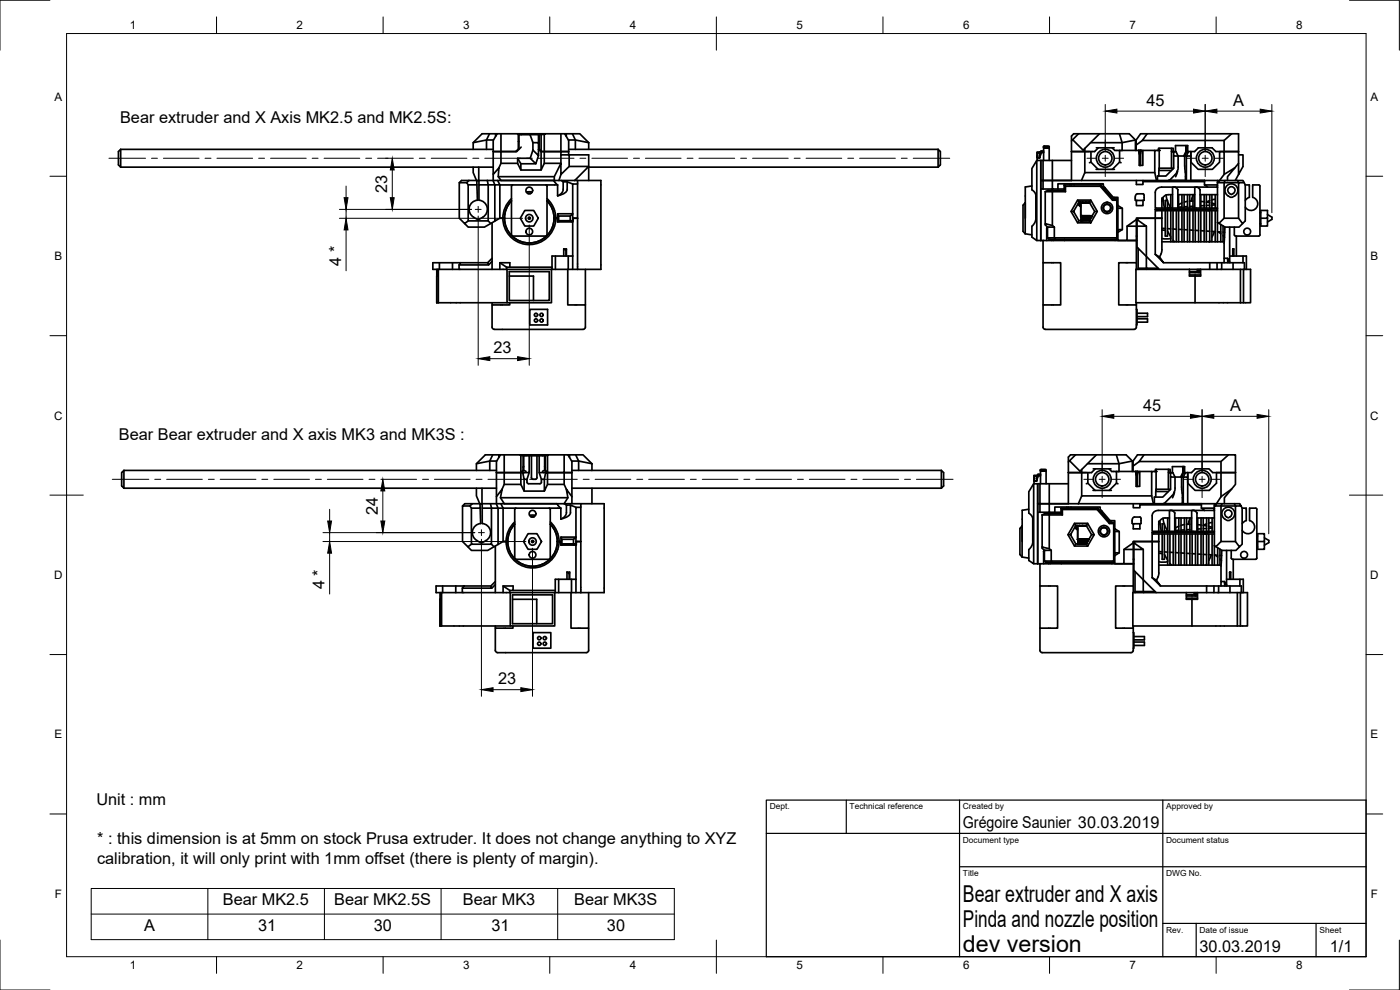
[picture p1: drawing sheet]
<svg xmlns="http://www.w3.org/2000/svg" width="420mm" height="297mm" viewBox="0 0 420 297" stroke-linecap="round" stroke-linejoin="round" font-family="sans-serif">
<!-- layer: Visible -->
<g fill="none" stroke="#000" stroke-width=".51">
<path d="M36.2 44.8l-.7 .7v4l.7 .7M36.2 44.8v5.4M36.2 44.8h111.8M36.2 50.2h111.8M140.1 54.8h-2.3v10.7l1.6 1.6 1.1-.8M140.5 55.5v10.8h6v-10.8h-2.8l.1 4.6a2.74 2.74 0 0 1 2.4 2.1 2.74 2.74 0 0 1-1.3 3l-1.4 .8-1.4-.8M140.7 54.2h5.5M140.7 54.2h-2.2l-.7 .6M140.7 54.2l-.6 .6M142 42.8l4-.8v2.8M142 50.2v1.6l1 2.4M143.1 54.2v1.3h-2.6l-.4-.7"/>
<path d="M143.1 54.2h.6M143.1 55.5l.2 4.6a2.74 2.74 0 0 0-2.5 2.1 2.74 2.74 0 0 0 1.4 3M143.7 50.2v4M143.7 54.2v1.3M146.2 54.2l.3 1.3h2l-.5-1.3M146.2 54.2h34.1v26.6h-7M146.9 40.1l-.9 1.9h2.1M148 45.5h2.3v3.5M148 45.5v6.8l1.7-1.9-.2 2.6 .9 1.2h15.8l1.1 1.3M148 52.3v1.9M148.7 40.1h.5M148.7 40.1h-4l-2.7 2.7v2"/>
<path d="M148.7 40.1v.8M149.2 40.1l-1.2 2v3.4M149.2 40.1h6.1l.3 .3M149.4 54.2l.6 1.3h-1.5v10.8l1.5-.8v-10h17.3M149.5 53h16.8M150.3 49h5l1 2h6.1l.9-2h5v-2.5h2.5v3.4M150.3 40.1v5.4h4.8l1.3-1.4M150.3 49l-.6 1.4M153.5 59.6a7.9 7.9 0 0 0 1.1 12.5 7.9 7.9 0 0 0 11.8-4.2M153.8 55.5l-.3 .3v14.7M155.3 40.1h.7M155.3 47.5v1.5"/>
<path d="M155.6 40.4v4.3l-.8 .8h-6.8M155.6 40.4h.2M155.6 42.5h.1M155.7 40.4v4.4M156 40.1h5.4M156 40.1l-.3 .3M156.3 49.1v1.9M158.4 58h.9M158.9 40.1l.2 .3h2.5M159.1 40.4l.8 2.4h1.7v2M159.1 40.4h-3.4M159.1 47.5h-3.8l1 1.6h4.5"/>
<path d="M159.7 57.6h-1.7M159.9 45l-.8 2.5 1.7 1.6 .8-2.4M159.9 42.8v2.2M161.4 40.1h.6M161.4 40.1l.2 .3v2.4M161.5 40.4h.3M161.6 44.8v1.9l-1.7-1.7M161.8 40.4h.6M161.8 40.4v4.3l.6 .6M162 40.1h.5M162 40.1l-.2 .3M162.4 40.4v4.9l.9 .2v3.5"/>
<path d="M162.4 40.4h.9M162.4 45.5v5.5M162.5 40.1h5.8v5.4h-5v-5.1l.3-.3M162.5 40.1l-.1 .3M163.9 55.5l.3 .3v14.7M164.2 59.6a7.8 7.8 0 0 1 2.4 7.7l-.2 .6M166.3 54.2v-1.2l2-4v3.4l2.5-2.5h5.9l-4.2 4.3M167.3 55.5l.1 3.2M168.3 46.5v-1h2.4v1M168.3 40.1h1.2M168.3 52.4l-.6 1.8M168.4 54.2l.6 .4"/>
<path d="M169.5 40.1h.4M169.5 40.1l1.2 2v3.4h-8.4l-.7-.7M169.9 40.1h4.1l2.7 2.7M169.9 40.1v.8M170.2 54.6h-1.2v2.6l-.8 1-.8 .5M170.7 44.8h110.8M170.8 46.5h5.9v3.4M171.8 40.1l.9 1.9h-2.1M171.9 55.2l-1.7-.6v2.2a2.95 2.95 0 0 1-2.8 1.9M173.3 55.2h-1.4v10.3M173.3 54.2v11.3M176.5 50.2h105"/>
<path d="M176.7 42.8l-4-.8v2.8M176.7 42.8v2M176.7 50.2v4M281.5 44.8l.7 .7v4l-.7 .7M281.5 44.8v5.4M309.7 55.8l-2 .3v9.4M309.7 57l1 1 .2 .8M310.9 58.8v6.7M311.1 48.1v24.1l-1.4-1.1v-3.2l.9-1.2 .3-1.2M311.3 47.1v.1M311.3 47v.2M311.3 47v.1"/>
<path d="M311.3 47.4v.7M311.3 47.1h.1M311.4 46.1l-.1 .2M311.4 46.6l-.1 .2M312 45.7h.1M311.9 47.3h.1M312 45.8h-.7l.1 .2-.1 1M312 45.7l.2 .9zM312 45.7l.2 .9-.2-.9-.7 .1M312 47.2v.1M312.4 56.7v15.5v-24.1h-1.3l-1.4 2.5v6.4M312.4 54.2h35"/>
<path d="M312.4 45.3l-.2 1.1 .2-1h.8M312.4 45.7l-.4 1.7-.7-.2M312.4 45.8h.8M313 48.1v8.6h-.6v-2.5M313 56.7h2.8M313.2 45.3l-.8 .1M313.2 45.7h-.8l-.4 1.6-.7-.1M313.2 44l1.7-.1v.4M313.2 44.1l1.4 .1-1.4 .1h1.7M313.2 43.9h1.4l-1.4 .1 1.4 .2-1.4-.1M313.2 44.1h.1M313.2 44.2v3.9"/>
<path d="M313.4 43.9v.1M313.4 44.1h.1M313.4 44.2v.1M313.7 57.5v9.6M313.7 57.5h6.1M314.9 44.3v3.8M315.7 56.7v.4M315.8 48.1v8.6h1.7v-1.6h13.6v.7l3 3.4h1.4v2.5l1.3 .8v6.4l-1.3 .8v2.5h2.7v-4.3l2.8-2v-.4h5.7v-2.7M316 57.1l-.2 .4v10.2l.6 .4M317.5 56.7h1.9M319.4 55.5l.4 .4v1.6l-.4-.4zM319.4 57.1h-4.9l-.8 .4"/>
<path d="M319.4 55.5h11M319.8 55.9h10.4M321.1 55.1v.4M321.6 45.5v8.7h-9.2M321.6 45.5h5.4M321.6 48.1h-9.2v6.1M321.6 55.1v.4M321.9 41.9l3.2 3.1 4.9-4.9h8.9l1.9 1.9M322.4 55.1v.4M323.7 40.1l-2.1 2.2M325.6 44.5v7.3M327.4 45.5v3.1l2.2 2.2"/>
<path d="M327.4 48.6l-.4 .2M329 50.8h5.5M329 44.4h5.4M329.6 44.4l-1.1 1.1h-6.9M330 40.1h-7.8l-.6 .7v4.7M330.4 55.5l3.7 4.2-.2 .4-3.7-4.2zM331.6 56.3v.5M331.7 56.5v.5M333.8 44.4l.8 .7h7.9M334.1 59.7h1.1v.4h-1.3M334.4 59.2v.5M335.9 45.1l.1 .2"/>
<path d="M336 40.1l.8 2.7h-9.5M336 45.1v3.5l-2.2 2.2M336 48.6l.4 .2M336.8 45.1v-2.3l4-.8v3.1M341 43.5v1.6M341 54.2v1.2h2v-.9M341.7 45.1l.2 1.1M341.7 45.1v.1M341.8 45.1v.4M341.9 45.1l-.1 .6M342 46.2v3.4M342.1 45.1l-.2 .9"/>
<path d="M342.1 46.2v3.4M342.2 45.1l-.3 1.1M342.2 46.2v3.4M342.3 46.2v3.4M342.3 45.1l-.1 1.1M342.5 45.1h4.1M342.5 45.1l-.3 1.1M342.8 42.1l-1.8 1.4v-1.5l1.3-1.9h29.4v5.4h-6.8l-1.1-1.1h-4.2l-1.1 1.1h-1.1v3.1l2.2 2.2h4.3l2.1-2.2v-3.1h1.4v6.8l3.2-1.9-2.2 2.6v1.2M343 45.1v4.5h-1.1v-3.4M343 54.2v.3M343 54.5h18.5M344.3 40.1l-1.5 2h24.6"/>
<path d="M346.6 51.8h-21l-1 2.4M347.4 54.2h14.1M347.8 51.1v1.7M347.9 45.1h-1.3v6.7l.5 2.4M347.9 44.5v6M348.7 59.4v3M349 59.3l.4 3.1M350 58.6l.3 1.5M350 58.5v.1M351.4 58.4v4M351.6 44.5v1h.5v-1h-4.4v.6M351.9 58.4h-1.7l-.6 .3-.6 .6-.3 1.1"/>
<path d="M352 50.7v-.2h-4.1l-.1 .6h3.8M352.2 45.5h-.6v5M352.2 46.8v3.7l-2.3 2.3h-2.5v1.4M352.8 45.5v-1.8h3.6v1.8M353.3 51.6l-.5 1.4M353.4 51.3v.3M353.5 56.9h.1M353.5 56.9v5.5M353.5 58.4h5.1M353.5 56.9a1.18 1.18 0 0 0-1.6-.6v6.1M353.6 50.1l-.4 1.5-.6 .9M353.7 58.4v4"/>
<path d="M354.7 58.4v4M355.4 58.4v4M355.9 45.5v-1.8l.3 1.8M355.9 45.5h.3M355.9 45.5l-.7 1.3M356 54.2v-7.4h1.4v7.4h4.1M356.2 45.4v.1M356.2 45.5h.1M356.2 45.5h.2M356.2 45.5l-.7 1.3 .3 7.4h-5.1l.4-.2 1.5-1.5M356.4 58.4v4M356.4 45.5h.3l-.7 1.3h-3.8v-1.3h.7l.7 1.3v3.3"/>
<path d="M356.7 45.5h.7v1.3M357 58.4v4M358 58.4v4M358 58.5l-.5 1.8M359.4 56.2l-.8 .1v6.1M359.4 56.2l.8 .7M360.1 56.9h.1M360.2 56.9v5.5M360.2 58.4h5.2M360.4 58.4v4M361.4 58.4v4M361.5 54.2h11.5l.7 1.3v10.8l-.8 .8-1.2-1.6v-10.7h1.7"/>
<path d="M361.5 54.2v1.3M362 58.4v4M362.4 56.1h-13.8l-.9 .2-.8 .6-.2 .7v4.8h18.7M363.1 58.4v4M363.7 58.4v4M364.7 58.4v4M364.7 59.8l-1 .2M365.2 55.5h-3.7l.9 .6 3 .1-.2-.2M365.2 55.5l.2 .2M365.4 54.2v12.5M366 54.2l-.6 .6h2l.3-.6M367.4 42.1v3.4h4.3v3.5l-1.1 1.4"/>
<path d="M367.4 52.3l-1.4 1.9M368.6 58.8l.7 .4h.5l.7-.4M368.9 56.2a1.09 1.09 0 0 1 1.6 .3 1.09 1.09 0 0 1-.4 1.5l-.6 .4a1.25 1.25 0 0 1-.9-.9 1.25 1.25 0 0 1 .3-1.3zM369.6 40.1l-2.2 2M370.5 58.8a1.94 1.94 0 0 0 .5-2.9 1.94 1.94 0 0 0-2.9 0 1.94 1.94 0 0 0 .5 2.9M371.4 54.2l.3 .6h-4.3v10.7h4.3M371.7 46.5h1.3v3.4l-1.3 2.5v-3.4M371.7 52.4l-1 1.8M373.7 55.5h1.2v3.7M375 59.2l-.7 .4-.6 .5M131.9 78.8v2M135.8 78.8v2"/>
<path d="M137.8 79.5v1.3M138.2 78.8h-8.3v2h7.9M146.3 78.8h-8.1l-.4 .7h8.8M146.5 66.3l.8 .8M147.7 66.8v14M147.7 78.4l-1.1 1.1-.3-.7M147.7 77.5l-1.4 1.3M148.5 66.3l-3.1 1.8h-4.9l-1.1-1M150 78.8l2 1.4h1v-1.4h-3v2M150 65.5h1.4M153.5 70.5l.3 .3M157.5 63.1h2.7l1.3 2.4-1.3 2.3h-2.7l-1.4-2.3z"/>
<path d="M164.2 70.6v.1M164.2 70.5l-.3 .3h-10.1M166.3 65.5h1.1M166.7 76.8v4M167.1 65.5l.2 .2M167.3 65.7v.9h4.6v10.2M167.3 65.7h.1M167.4 66.2h.1M167.4 66.2l.4 .2M167.4 64.3v1.9M167.4 66.2h.3v-1.4h3.4v1.4h.8M167.7 66.2h3.4v.2h-3.3z"/>
<path d="M167.7 64.8l-.3-.7h4.5l-.8 .7M169.2 74.7h.8v2.1M169.2 74.7l.7 .4 .1-.4M169.2 74.7v2.1M169.9 75.1v1.7M170.5 76.8v4M171.9 76.8h-6.2v4M171.9 65.5h1.4M171.9 76.8v4M171.9 66.2l-.2 .2h-.6M171.9 65.5v.7M171.9 65.7h.1"/>
<path d="M172 65.7l-.1 .9M172.2 65.5l-.2 .2M173.3 65.5v15.3M307.7 60.8v9.4M307.7 60.8l-.7 .8v7.8l.7 .8M307.7 70.2l2 .3M307.7 60.8h.1M311.1 72.2h1.9M313 78.8h5.3v12.7h-5.3M313 72.2v25.9l.2 .5 .5 .2h2.4h24.3M313 72.2h25M314.1 68.4v3.8"/>
<path d="M314.1 68.4h.3M314.4 68.1h2M314.4 71.4h2l.2 .4h18.6v-.4M314.4 68.2l-.3 .2M315.8 67.7l-2.1-.6v.4l.7 .6v3.3l.4 .4h1.8M319.5 71.8v.4M321.4 63.4h.8l1.6 2.8M322.4 63.1v.6M323.4 66.9l.4-.7h3.1l.4 .7M323.4 60h3.9l2 3.4-2 3.5h-3.9l-2-3.5zM323.4 60l.4 .8M323.5 61.2l.5 .5"/>
<path d="M323.7 60.9l.7 .8M323.7 60.8h.3M323.7 60.8h.7M323.7 60.8h.1M323.8 60.8h.7M324 61.7l.4 .4M324.1 60.8h.5M324.1 60.8h.1M324.1 60.7v.1M324.2 60.8h.8M324.2 60.7v.1M324.4 66v.2z"/>
<path d="M324.4 60.8h2.6M324.4 60.8v4.1M324.4 64.7v.2M324.4 64.9h.2M324.4 66h.2M324.4 64.9l.3 .6M324.4 66v.2M324.5 64.9l.2 .6M324.5 66v.2v-.2M324.5 64.9v-.2v.2M324.6 66v.2M324.6 64.7v.2"/>
<path d="M324.6 64.7l.1 .2M324.6 65.5l-.2-.6 .2 .6-.2 .5M324.6 65.5l-.2 .5M324.6 65.4v.2M324.7 65.5l-.3 .5M324.7 66v.2M324.7 66l.1 .2M324.7 65.5l-.2 .5M324.7 65.5l-.2-.6 .3 .6M324.7 66l-.1 .2M324.7 64.9l.3 .6zM324.8 60.8h.3"/>
<path d="M324.8 64.7l-.1 .2M324.8 64.7v.2M324.8 60.8h.2M324.8 60.7v.1M324.8 65.5l-.3 .5M324.8 64.7l.1 .2M324.8 65.5l-.2-.6 .2 .6-.2 .5M324.8 65.5l-.2 .5M324.8 64.9l.2-.2 .3 .2M324.8 66v.2M324.8 66h.1M324.9 66l-.1 .2"/>
<path d="M324.9 64.9l.2 .6zM324.9 64.9l.1-.2 .3 .2M324.9 66l.1 .2-.1-.2M324.9 65.5l-.2 .5M325 65.5l-.3 .5M325 60.7v.1M325.1 65.5l-.2 .5M325.1 66l-.1 .2 .1-.2M325.1 66l.1 .2-.1-.2M325.1 65.5l-.2-.6 .2 .6-.2 .5M325.2 64.9l.2 .6M325.3 64.9h.1"/>
<path d="M325.3 66h.1M325.3 66v.2zM325.3 65.5l-.2 .5M325.3 65.5l-.2-.6 .2 .6-.2 .5M325.4 65.5l-.2 .5M325.4 66v.2M325.4 66l.1 .2M325.4 64.9l.2 .6M325.5 64.7l.1 .2 .2-.2M325.5 64.7l-.1 .2M325.5 65.5l-.2-.6 .2 .6-.2 .5M325.5 65.5l-.2 .5"/>
<path d="M325.6 66l-.1 .2M325.6 66h.1M325.6 65.5l-.2 .5M325.6 64.9l.1 .6-.1 .5M325.6 64.9l.2 .6M325.6 60.7l-.6 .1M325.6 66l.1 .2M325.7 66l.1 .2v-.2M325.8 65.5l-.2 .5M325.8 60.8h.1M325.8 60.8h.2M325.8 60.7v.1"/>
<path d="M325.8 64.7v.2l.3-.2M325.8 65.5l-.1-.6v1.1M325.8 65.5l-.1 .5M325.8 66h.2M325.9 64.9l.1 .6M325.9 66l-.1 .2M325.9 66l.1 .2M326 66l.1 .2 .1-.2M326 65.5l-.1 .5M326 64.9l.1 .6M326 65.5l-.1-.6 .2 .6M326 60.7v.1"/>
<path d="M326.1 64.7l-.2 .2M326.1 64.7l.2 .2M326.1 65.5l-.1 .5M326.1 64.7l.1 .2M326.2 66h.1M326.2 64.9l.1 .6M326.3 65.5l-.1 .5M326.3 66v.2M326.3 64.9l.1-.2 .2 .2M326.3 66l.1 .2M326.3 64.9l.1-.2 .1 .2M326.3 65.5l-.2 .7"/>
<path d="M326.3 65.5v-.6v1.1M326.3 65.5v.5M326.5 60.7l-.5 .1M326.5 66l-.1 .2 .2-.2M326.6 66l.1 .2zM326.6 64.9l.1-.2 .1 .2M326.6 65.5l-.1-.6v1.1M326.6 65.5l-.1 .5M326.6 65.5v-.6l.1 .6M326.6 65.5v.5M326.6 64.9l.1-.2 .2 .2M326.6 64.9l.1 .6"/>
<path d="M326.7 65.5l-.1 .5M326.7 60.7l.2 .1M326.9 66h.1M326.8 66h.2M326.8 64.9v1.1M326.9 64.9l.1 1.1M326.9 60.8h.1M326.9 60.7v.1M326.9 60.7h-3.1l-1.6 2.7M327 64.9v1.1M327 64.7l-.1 .2M327 64.7l.3 .2"/>
<path d="M327.1 64.7l-.3 .2M327.1 64.7l.1 .2M327.2 65.5v.3M327.2 64.9v.6M327.2 65.5v.2M327.3 64.9l.1-.2 .1 .2M327.3 65.5v.1M327.3 64.9v.6M327.3 60l-.4 .7 1.6 2.7M327.5 65.2v-.3v.4M327.6 64.9v.2M327.7 64.8l-.1 .1"/>
<path d="M327.8 64.8l-.3 .1M329.3 63.4h-.8l-1.6 2.8M331.1 62v.8M331.9 63.5h.7M331.9 61.3h.7M333.3 62v.8M334.6 71.8v.4M335.2 60.1v11.3h-18.8v-3.3M335.5 61.7v7.2M335.5 62.5h1.3M336.8 68.9h-1.3v.8M338.2 72.2h3"/>
<path d="M338.2 67.9h2.8M341 78.8h-5.3v12.7h5.3M341 65.9v14.9M341 60.1v1.6h2v-1.6M341 70.8h.2M341.2 65.9l2.8 2h-2.8M341.6 74.5v6M343.4 60l-.2-1.8-1.8-.1a1.27 1.27 0 0 0-.4 2h2M343.4 60l-.4 .1M344 67.9v12.6h3.6M346.7 65.5h2M346.7 65.5h-5.5v8.7l6.7 6.6"/>
<path d="M346.7 76.3l2.5 2.5-1.2-1.7M346.7 62.8h16.6M346.7 65.5v10.8M346.7 76.3l1.3 .8M346.7 62.8l.5 .4M347.1 63.2h15.4M348.5 76.1l-.5 1M348.7 63.2v11.7l-.2 1.2M348.7 68.5l1 .1M348.7 72.5h18.7M348.7 69l1 .1M349.2 78.8h13.9"/>
<path d="M349.6 62.4l.1-2.3h.7v2.3M349.7 63.2v7.6h.7v-7.6M350.4 68.6l1 .1M350.4 60.4l1 1.9-1 .1M350.4 69.3l1 1.8M351.4 63.2v9.3M351.4 71.6h-2.7M352 63.2v9.3M352 68.7l1 .1M352.1 72.1l.4 .4M353 63.2v9.3M353.7 63.2v9.3"/>
<path d="M353.7 68.8l1 .1M354.7 63.2v9.3M354.7 62.1l-1 .1M354.7 60.9l-1 .5M355.4 63.2v9.3M355.4 68.9l1 .1M356.4 63.2v9.3M356.4 62h-1M356.4 60.4l-1 .2M357 63.2v9.3M357 69l1 .1M358 63.2v9.3"/>
<path d="M358 61.9h-1M358 60.3h-.9M358.7 63.2v9.3M358.7 69.1l1 .1M359.7 63.2v9.3M360.4 60.4l1 .1M360.4 63.2v9.3M360.4 69.2l1 .1M361.4 63.2v9.3M361.4 61.7l-1 .1M362 63.2v9.3M362 69.3l1.1 .1"/>
<path d="M362 60.6l1 .2M362.9 72.5h.1M363.1 63.2v9.3M363.1 78.8h10.4v2M363.1 61.6h-1.1M363.1 78.8v2M363.1 60.2l-1 .4M363.1 72.2l-.2 .3M363.7 63.2v9.3M363.7 69.4l1 .1M363.7 61l1 .2M364.4 69.5l-.7 1.6"/>
<path d="M364.7 63.2v9.3M364.7 61.5h-1M365.3 78.8v2M365.4 66.7v5.8M365.4 62.7h-2.1l-.8 .5h2.9M365.4 69.5l1 .1M365.5 69.5l.9 .6M365.8 67l1.8 1.1h4.3l1-1M366.4 67.4v5.1M366.6 78.8v2M367.1 67.8v4.7M367.1 69.6l.5 .1"/>
<path d="M367.1 70.7l.4 .5M367.4 65.5l-1.6 1.5-.4-.3M367.6 68.1l-.2 9.4M368.4 77.5h-1v1.3M368.5 78.8l-.1-1.3 .7 1.3M369 76.8h5.1v4M369 68.1v10.3M370 74.7h.3v2.1M370 74.7v.4l.3-.4M370 74.7v2.1M370 75.1v1.7M370.1 78.8v2"/>
<path d="M370.4 68.1v2.4M371.1 70.8v6M373 76.8v2M373.7 62.1a2 2 0 0 0 3.4 .3 2 2 0 0 0-1.1-3.2l-.1-3.7h2.1l.1 .3v14.7M374 70.5h.5M374.6 70.5a1.03 1.03 0 0 0 .5-1.6 1.03 1.03 0 0 0-1.6 0 1.03 1.03 0 0 0 .5 1.6M378.1 70.5l-.3 .3h-7l-.3-.3M378.1 67.1h.3M378.1 63.8h.3M378.4 65.5h2v-2.4h-2v4.7h2v-2.3M380.4 64.4l1.3 .8v.6l-1.3 .8M131.1 90.8h.1"/>
<path d="M131.1 80.8v10M131.1 90.8h.5M131.4 80.8v2h-.3M131.6 90.8h20.6M131.6 80.8v10M137.8 80.8h14.4M152 80.2v.6M152.2 80.8v10h13.3v-10M152.2 80.8h13.3M152.8 82.8h7.3v7.4M152.8 81.5h12v8.7h-12zM153 90.8v.7h-5.3"/>
<path d="M153 80.2h12.7M159 92.8h5.3v4.7h-5.3zM165.5 80.8h7.8M170.4 80.8v10.7h5.3M175.7 80.8v17.3l-.4 .7h-27l-.4-.2-.2-.5v-7.3M341 90.8v7.3l-.2 .5-.4 .2M341 92.8h.2v4.7h-.2M341.2 95.7h3.2v1h-3.2M341.2 94h3.2v1h-3.2M341.6 80.8v-.3h2.4l.1 .3M357 80.8h-16.1v10h31.4M357 80.8v2h3.3v-2"/>
<path d="M357 80.8h2.6M357 81.8h3v-1h-.4v1M357 81.5h2.3M357 82.5h3.3M358.7 81.5v.3M358.7 82.5l-.1 8.3M359.3 80.8v.7h.3M360 80.8h.3M360.3 80.8h13.2M372.3 80.8v10M373.2 80.8v10M373.5 80.8h1.8v10h-3"/>
<path d="M143 139.1l4-.8v2.8M147.9 136.5l-.9 1.8h2.1M149.7 136.5h.5M149.7 136.5h-4.1l-2.6 2.6v2M149.7 136.5v.8M150.2 136.5l-1.2 2v3.3M150.2 136.5h1.1M156.1 136.5h-4.8v5.3l5-.1v-5M156.1 136.5h.7l.2 .2h-.7zM156.8 136.5h.7M157.2 136.7h1.6v5.1h-1.9l.4 2h.9v1.1l.4 .2M157.2 136.7v4.4l-.7 .7"/>
<path d="M157.2 136.7h-.2v4.4l-.7 .6M157.3 136.5h.1M157.5 136.5h1.4M157.5 136.5l-.3 .2M159.6 136.5h-.7l-.1 .2h.7v6.9l.5 .2 1.1-.2v-6.9h.7v5.1h1.9M159.6 136.5h1.4l.1 .2h-1.6zM161 136.5h.7M163.2 136.5h-1.5l.1 .2h1.6M163.2 136.5h.1M163.2 136.5l.2 .2M163.3 136.5h.6M163.3 136.5h.1"/>
<path d="M163.4 136.7h.3v4.4l.6 .6M163.4 136.7v4.4M163.9 136.5h.6l-.2 .2h-.6zM164.5 136.5h4.8M170.5 136.5h.4M170.5 136.5h-1.2v5.3l-5-.1v-5M170.5 136.5l1.1 2v3.3h-7.3M170.9 136.5h4.1l2.7 2.6M170.9 136.5v.8M172.8 136.5l.9 1.8h-2.1M177.7 139.1l-4-.8v2.8M177.7 139.1v2"/>
<path d="M321 138.2l-.4 .4v3.2M322.8 136.5l-1.8 1.7 3.1 3.2 4.9-4.9h9l1.8 1.8M329 136.5h-7.7l-.7 .6v1.5M335 136.5l.8 2.6h-9.4M340 139.9v1.6M341.9 138.5l-1.9 1.4v-1.6l1.4-1.8h29.4v5.3M343.3 136.5l-1.4 2h24.5l2.3-2M366.4 138.5v10.5M37.2 141.1l-.7 .7v4l.7 .7M37.2 141.1v5.4M37.2 141.1h111.8M37.2 146.5h111.8"/>
<path d="M141 151.8h-2.2v10.7l1.6 1.6 1.1-.8M141.5 152.5v10.8h6v-10.8h-2.8v4.6a2.74 2.74 0 0 1 2.5 2.1 2.74 2.74 0 0 1-1.3 3l-1.4 .8-1.4-.8M141.7 151.1h32.6M141.7 151.1h-2.2l-.7 .7M141.7 151.1l-.7 .7M143 146.5v2.3l1 2.3M144.1 151.1v1.4h-2.6l-.5-.7M144.1 151.2h.6M144.1 152.5l.2 4.6a2.74 2.74 0 0 0-2.5 2.1 2.74 2.74 0 0 0 1.3 3M144.7 146.5v4.6M144.7 151.1v1.4M147.2 151.1l.3 1.4h2l-.6-1.4"/>
<path d="M149 151.1v-2.1l1.7-2.2-.5 2.5 1.1 1.8h15.8l1.2 1.4M149 141.8h2.3v3.5l-.6 1.5M149 141.8h7.9M149 141.8v7.2M149.5 152.5h1.5v10l-1.5 .9zM150.2 149.3h20.2M150.3 151.1l.7 1.4M151 152.5h17.3M151.3 145.3h5l1 2h6.1M154.5 156.6a7.9 7.9 0 0 0-.4 11.4 7.9 7.9 0 0 0 11.4 0 7.9 7.9 0 0 0-.4-11.4M154.8 152.5l-.3 .3v14.7l.3 .3M156.3 141.8v3.5"/>
<path d="M157.2 140l-.2 .3M157.2 141.1l.7 .3M157.3 143.8v3.5M158.6 145.1h3.4M158.8 141.8l-.6 2M159.3 155h1h-.9M160.7 154.6h-1.8M161.8 141.8l.7 2-.1 1.1-.4 .2M162.5 143.8h.9M163.4 140l.3 .3M163.4 141.1l-.6 .3M163.4 141.1l.7 .7"/>
<path d="M163.7 141.8h.6v3.5l-.9 2v-3.5zM164.3 145.3h5M164.8 152.5l.3 .3 .1 14.7-.4 .3M169.3 151.1l1.1-1.8-.4-2.5 1.6 2.2v2.1M169.4 151.1l.6 .4M170 146.8l-.7-1.5v-3.5h2.3v7.2M171.2 151.5h-1.2l-.1 2.7-.7 1-.9 .5M171.6 141.1h110.9M171.6 146.5h110.9M172.8 152.2l-1.6-.7v2.3a3 3 0 0 1-2.9 1.9v-3.2M174.3 151.1h7v26.7h-7M174.3 151.1v11.4"/>
<path d="M174.3 152.2h-1.5v10.3M177.7 146.5v4.6M282.5 141.1l.7 .7v4l-.7 .7M282.5 141.1v5.4M306.7 157.8v9.3M306.7 157.8l-.6 .8v7.8l.6 .7M306.7 157.8h.1M308.8 152.8l-2 .3v9.4M310.2 145.1v24l-1.4-.9v-3.3l.9-1.2 .3-1.2M310.4 144h.1M310.3 143.9v1.2M310.5 143.1l-.2 .2"/>
<path d="M310.5 143.6l-.2 .2M311.1 142.7h.1M311.1 142.7l.2 .9zM311.1 142.6l-.8 .2M311.1 144.2v.2h-.8M311.3 143.6l-.2-1 .2 1M311.5 142.7l-.4 1.6-.8-.1 .2-.5-.2-.9h.8M311.5 142.3l-.3 1.1 .3-1h.8M311.5 142.7l-.4 1.7M311.5 142.8h.8M311.5 142.7h.8M312.1 151.1v2.6h-.7"/>
<path d="M312.1 151.1h11.5M312.1 153.7h2.8M312.1 145.1v6M312.3 142.3l-.8 .1M312.3 141l1.6-.1v.4h-1.6h.2M312.3 140.9h1.4l-1.4 .1h1.4l-1.2 .2M312.3 141.1v4M312.5 141.1l-.2 .1 1.4 .1h-1.2M312.5 140.9v.4M312.8 154.5v9.6M312.8 154.5h6M313.9 141.3v3.8"/>
<path d="M314.8 153.7v.4M314.9 145.1v8.6h1.7v-1.6h13.6v.7l3 3.4h1.4v2.5l1.3 .8v6.4l-1.3 .8v2.4h2.7v-4.2l2.8-2M315.1 154.1l-.2 .4v10.1l.6 .5M316.6 153.7h1.8M318.4 152.5l.4 .4v1.6l-.4-.4zM318.4 154.1h-4.8l-.8 .4M318.4 152.5h11M318.8 152.9h10.4M320.2 152.1v.4M320.6 141.8v9.3h-9.2v18v-24h-1.2l-1.4 2.4v6.5l1 1 .2 .8-.1 6.7M320.6 141.8h5.4M320.6 145.1h-9.2v6h.7"/>
<path d="M320.6 152.1v.4M321.4 152.1v.4M322.5 157h3.9l2 3.4-2 3.4h-3.9l-2-3.4zM322.5 157l.4 .7M322.5 158.2l.5 .5M322.7 157.9l.7 .8M322.8 157.7l.6 .1M322.8 157.7h.1M322.9 157.7l.7 .1M323 158.7l.4 .4M323.1 157.8h-.3h.6M323.2 157.7l.5 .1"/>
<path d="M323.2 157.7h.1M323.3 157.7l.7 .1M323.3 157.7h.1M323.4 157.8h2.7M323.4 157.8v4.2l.2-.1M323.6 151.1h22.5M323.8 157.7l.4 .1M323.8 157.7h.1M323.8 157.7h.3M324.1 157.7l.6 .1M324.1 157.7l-.1 .1M324.6 140.9v7.9"/>
<path d="M324.7 157.7v.1M324.8 157.7l.1 .1M324.8 157.7v.1M324.8 157.7h.3M325.1 157.7h.1M325.5 157.7h-.4M325.8 157.7h.1M325.9 157.7h.1M325.9 157.7h.2M326 157.7h-3.1l-1.6 2.7M326.4 157l-.4 .7 1.6 2.7M326.5 145l-.5 .1"/>
<path d="M326.5 141.8v3.2l2.1 2.1M328 147.1h5.5M328.1 140.7h5.3M328.7 140.7l-1.1 1.1h-7M329.4 152.5l3.7 4.2-.1 .4-3.8-4.2zM330.2 159v.8M330.6 153.3v.5M330.8 153.4v.6M330.9 158.3h.8M332.4 159v.8M332.8 140.7l.8 .8h7.9M333.1 156.7h1.1v.4h-1.2"/>
<path d="M333.4 156.2v.5M334.2 157.1v11.2h-18.7v-3.2M334.6 158.7v7.2M334.6 159.5h1.3M335 141.5l.1 .2M335.1 145l.4 .1M335.1 141.5v3.5l-2.2 2.1M335.8 141.5v-2.4l4-.8v3.2M339.8 157l.1 .1M339.9 157.1h2.2M340.1 151.1v1.2h2v-.8h18.5M340.1 157.1v1.6h2v-1.6"/>
<path d="M340.8 141.5l.2 1M340.9 141.5l-.1 .3M341 141.5l-.1 .6M341.1 142.5v3.4M341.1 141.5l-.1 .9M341.2 142.5v3.4M341.2 141.5l-.2 1M341.3 142.5v3.4M341.4 141.5l-.2 1 .3-1M342.1 141.5v4.4h-1.1v-3.4M342.1 157.1h.2M342.1 155.1h-1.6a1.44 1.44 0 0 0-.7 1.9"/>
<path d="M342.1 151.1v.4M342.1 155.1l.3 .5v1.4M342.5 157l-.2 .1M345.6 141.5h-4.1l-.1 4.4M345.6 148.8l.5 2.3h.3M345.6 148.8h-21l-1 2.3M345.8 159.8v13.5M345.8 159.8h16.6M345.8 159.8l.4 .4M346.4 151.1h14.2v1.4l.9 .6M346.9 147.5v1.6M346.9 146.8v.7h3.7"/>
<path d="M346.9 146.8h4.1l.1 .2M347 141.5h-1.4v7.3M347 140.8v6M347.8 156.4v3M348.1 156.3l.4 3.1M348.7 159.4l.1-2.3h.6v2.3M349 155.5l.4 1.6M349 155.5h.1M349.4 157.4l1 1.9-1 .1M350.4 155.4v4M350.6 140.8v1h.6v-1h-4.4v.7M351 155.4h-1.5l-.8 .2-.7 .8-.2 1"/>
<path d="M351 153.3v6.1M351 153.2a1.15 1.15 0 0 1 1.6 .7M351.3 141.8h-.7v5M351.3 143.1v3.7l-2.3 2.3h-2.6v2M351.9 141.8v-1.8h3.6v1.8M352.4 147.6v.1M352.4 147.7l-.5 1.7M352.5 153.9h.1M352.6 154v5.4M352.6 155.4h5M352.8 155.4v4M353.8 155.4v4"/>
<path d="M353.8 159.1l-1 .1M353.8 157.9l-1 .5M354.4 155.4v4M354.6 146.2l.1 .5M354.6 146.7l.3 2.6M354.8 149.4v1.5M355 141.8v-1.8l.3 1.8M355 141.8h.3M355 141.8l-.7 1.3M355.2 141.7l.1 .1M355.3 141.8h.2M355.3 141.8l-.7 1.3v3.1"/>
<path d="M355.3 151.1l-.2-.2v-7.8h1.3v8h8M355.5 155.4v4M355.5 159l-1.1 .1M355.5 157.4l-1 .2M355.5 141.8h.3l-.7 1.3h-3.8v-1.3h.7l.6 1.3v3.9l-.6 1.4-2.5 2.5-.4 .2h5.9l-.2-.2h.3M355.8 141.8h.6v1.3M356.1 155.4v4M356.4 141.8h1.2l1.1-1.1h4.1l1.2 1.1h6.8h-5.7v3.2l-2.2 2.1h-4.3l-2.1-2.1zM357.1 155.4v4M357.1 158.9h-1M357.1 157.3h-1M357.1 155.5l-.5 1.8"/>
<path d="M357.6 153.3v6.1M357.7 153.2a1.15 1.15 0 0 1 1.5 .7M359.2 153.9h.1M359.2 154v5.4M359.2 155.4h5.2M359.4 157.4l1 .1M359.5 155.4v4M360.4 155.4v4M360.4 158.7h-.9M360.6 152.5l3.7-.1 .2 .3M361.1 155.4v4M361.1 157.6l1 .2"/>
<path d="M361.5 153.1l-14.6 .2-.8 .5-.3 .8v4.8h18.6M361.5 153.1h2.8M362.1 155.4v4M362.1 158.6h-1M362.1 157.2l-.9 .4M362.8 155.4v4M362.8 158l1 .2M363.8 155.4v4M363.8 158.5h-1M363.8 156.8l-1 .1M364.3 153l.1 .1M364.3 153.1h.1"/>
<path d="M364.4 151.1h2.3M364.4 159.7h-2l-.9 .5h2.9M364.4 151.1v12.6M366.4 149l-2 2.8h2l.3-.7M366.7 151.1h3.8M368 153.2a1.09 1.09 0 0 1 1.5 .3 1.09 1.09 0 0 1-.3 1.6l-.6 .3a1.25 1.25 0 0 1-1-.9 1.25 1.25 0 0 1 .4-1.3zM369.6 146.8l-2.1 2.5v1.8M369.6 146.8l-3.2 2.2M370.5 151.1l.3 .7h-4.4v10.7h4.4M370.5 151.1h1.6l.3 .7h-1.6v10.7l1.2 1.6 .8-.8v-10.8l-.4-.7M370.8 141.8v3.5l-1.2 1.5M372.8 152.5h1.2v3.7l-.7 .3-.5 .6"/>
<path d="M375 156.2v-3.7h2l.2 .3v14.7l-.3 .3M375 156.2a2 2 0 0 1 1.1 3.1 2 2 0 0 1-3.3-.2M132.1 177.8l-.1 10M132.4 177.8v2h-.4M132.5 177.8v10M132.8 175.8v2M136.8 175.8h-5.9v2h7.8M136.8 175.8v2M136.8 175.8h2.4M138.7 176.5v1.3h14.4M139.2 175.8h8.1l.3 .7h-8.9zM147.5 163.3l.8 .7"/>
<path d="M148.7 163.8v14M148.7 174.5l-1.4 1.3M148.7 175.4l-1.1 1.1M149.5 163.4l-3.1 1.7h-4.9l-1.1-1M151 175.8l2 1.4h1v-1.4h-3v2M151 162.5h1.4M153 177.2v.6M153.1 177.8v10h13.4v-10M153.1 177.8h13.4M153.8 178.5h12v8.6h-12zM153.8 179.8h7.3v7.3M154 177.2h12.6"/>
<path d="M154.8 167.8h10M158.5 160.1h2.7l1.3 2.4-1.3 2.3h-2.7l-1.4-2.3zM165.2 167.6v.1M166.5 177.8h7.8M167.3 162.5h1.1M167.7 173.8v4M168.1 162.5l.2 .2M168.3 162.7v.8h4.5M168.3 162.7h.1M168.4 163.2h.1M168.4 163.2l.4 .2M168.4 161.3v1.9"/>
<path d="M168.4 163.2h.2v-1.4h3.5v1.4h.8M168.4 161.4l.2 .4M168.4 161.3v-.2h4.5l-.8 .7M168.6 163.2h3.5v.2h-3.3zM170.2 171.7h.8v2.1M170.2 171.7l.6 .5 .2-.5M170.2 171.7v2.1M170.8 172.2v1.6M171.4 177.8v10.7h5.3M171.5 173.8v4M172.8 173.8h-6.2v4M172.8 162.5h1.5"/>
<path d="M172.8 163.5v14.3M172.9 163.2l-.2 .2h-.6M172.9 162.5v.7M172.9 162.7h.1M173 162.7l-.2 .8M173.2 162.5l-.2 .2M174.3 162.5v15.3M176.7 177.8v17.3l-.5 .6-26.9 .1-.5-.2-.1-.5v-7.3M306.7 167.1l2.1 .4M310.2 169.1h1.9M312.1 175.8h5.3v12.7h-5.3M312.1 169.1v26l.4 .6h27.2l.4-.6v-7.3"/>
<path d="M312.1 169.1h24.9M312.8 164.1v.4l.6 .6v3.2l.4 .4h1.9M312.8 164.1l2.1 .5M313.4 165.1h2.1M313.4 168.3h2.1l.2 .4h18.5v-.4M313.4 165.4h-.2v3.7M313.4 165.2l-.2 .2M318.5 168.7v.4M320.5 160.4h.8l1.6 2.8M321.4 160.2v.5M322.5 163.8l.4-.6h3.1l.4 .6M323.4 163v.2z"/>
<path d="M323.4 161.9l.3 .6-.3 .5M323.4 161.7v.2M323.4 163h.3M323.5 161.9l.2 .6M323.5 163l.1 .2-.1-.2M323.5 161.7v.2M323.5 161.9l.3 .6M323.5 161.9v.1M323.5 161.9l.1-.2v.2M323.6 161.7v.2M323.6 161.9v.1M323.6 161.9l.2 .6"/>
<path d="M323.6 163v.2M323.6 161.9l.3 .6M323.7 161.9l.2 .6M323.7 163v.2v-.2M323.7 161.9v-.2l.1 .2M323.7 162.4v.2M323.7 162.5l-.2 .5M323.7 161.9h.1M323.7 163h.1M323.8 161.9l.2 .6-.2 .5M323.8 163l-.1 .2M323.8 162.5l-.3 .5"/>
<path d="M323.8 161.9l.2 .6M323.8 161.9v-.2l.1 .2M323.8 163v.2M323.8 161.9l.1-.2v.2M323.8 162.5l-.2 .5M323.9 162.5l-.3 .5M323.9 162.5l-.2 .5M323.9 163v.2v-.2M323.9 163h.1M323.9 161.9h.1M323.9 161.9l.2 .6-.2 .5M323.9 161.9l.3 .6"/>
<path d="M324 163v.2M324 161.9l.2 .6M324 162.5l-.2 .5M324 161.7v.2M324.1 161.7l-.1 .2M324.1 161.7v.2M324.1 161.9h.1M324.1 163h.1M324.1 161.9l.2 .6M324.1 163v.2M324.2 162.5l-.3 .5M324.2 161.9l.2 .6"/>
<path d="M324.2 163l.1 .2M324.2 162.5l-.2 .5M324.2 161.9l.2 .6-.2 .5M324.3 161.7l-.1 .2M324.3 161.7l.1 .2M324.3 162.5l-.2 .5M324.4 163l-.1 .2M324.4 161.9h.1M324.4 163h.1M324.4 161.9l.1 .6M324.4 162.5l-.2 .5M324.4 161.9l.2 .6"/>
<path d="M324.4 163l.1 .2v-.2M324.4 161.9l.1-.2 .1 .2M324.4 161.9v.1M324.5 161.9l.1 .6M324.5 161.9l.1-.2 .1 .2M324.5 162.5l-.1 .5M324.6 162.5l-.2 .5M324.6 162.5l-.1 .5M324.6 163h.1M324.6 161.9h.1M324.7 163l-.1 .2zM324.7 161.9l.1 .6-.1 .5"/>
<path d="M324.7 163l.1 .2zM324.7 161.9l.1-.2 .2 .2M324.7 161.9l.2 .6M324.8 161.9l.1 .6M324.9 162.5l-.2 .5M324.9 162.5l-.1 .5M324.9 161.9v1.1M325 163l-.1 .2 .2-.2M325 161.9v.1M325 161.9l.1 .6M325 163l.1 .2zM325 161.9l.1-.2 .1 .2"/>
<path d="M325 161.9l.2-.2 .1 .2M325.1 161.9v1.1M325.1 162.5l-.1 .5M325.3 163h.1M325.2 161.9h.1M325.2 163h.2M325.2 161.9v1.1M325.3 161.9l.1 .6M325.3 163l.1 .2M325.4 163v.2M325.4 161.9v1.1M325.4 162.5l-.1 .5"/>
<path d="M325.4 161.7l.1 .2M325.5 161.7l-.1 .2M325.5 161.7l.1 .2M325.5 163v.2M325.5 161.9h.2M325.5 163h.2M325.6 161.9v1.1M325.6 163l-.1 .2M325.6 161.9v.1M325.6 161.9l.1 .6M325.6 163l.1 .2M325.7 162.5l-.1 .5"/>
<path d="M325.7 163l.1 .2 .2-.2M325.7 161.9v.6M325.7 162.5v.5M325.8 161.7l-.2 .2M325.8 161.7l.2 .3M325.8 161.7l-.1 .2M325.8 161.7l.1 .2M325.9 161.9v1.1M325.9 163l-.1 .2M325.9 161.9v.1M325.9 161.9l.1 .6M326 162.5l-.1 .5"/>
<path d="M326 163h.1M326 161.9l.1-.2 .1 .2M326 161.9v.1M326 162.5v.5M326 161.9v.6M326.2 161.9h.1M326.2 161.9v.9M326.3 161.9l-.2-.2-.1 .3M326.3 161.9v.1M326.3 162.5v.3M326.3 161.9v.6M326.3 162.5v.1"/>
<path d="M326.3 161.9l.1-.2 .3 .3M326.3 161.9l.2-.2 .1 .2M326.4 161.9l-.1 .6M326.6 161.9l-.1 .4M326.6 161.9v.1M326.6 161.9v.3M326.7 161.9l-.1 .3M326.7 161.9v.2M326.8 161.8l-.2 .1M326.8 161.8l-.1 .2M328.4 160.4h-.8l-1.6 2.8M330.9 160.5h.8"/>
<path d="M333.7 168.7v.4M335.9 165.9h-1.3v.8M337.3 169.1h3M337.3 164.9h2.8M340.1 175.8h-5.3v12.7h5.3M340.1 162.9v14.9M340.1 167.8h.2M340.3 162.9l2.8 2h-2.8M340.3 162.5v8.6l6.7 6.7M340.6 177.8v-.3h2.5l.1 .3M340.6 171.5v6M343.1 164.9v12.6h3.5"/>
<path d="M345.8 173.3l2.5 2.5-1.3-1.7M345.8 173.3l1.3 .8M346.2 160.2h15.3M347.8 162.5h-7.7v.4M347.8 160.2v11.7l-.2 .9-.5 1.3M347.8 165.5l1 .1M347.8 169.6h18.7M347.8 166l1 .1M348.3 175.8h13.8M348.8 160.2v7.6h.6v-7.6M349.4 165.6l1 .1M349.4 166.3l1.1 1.8"/>
<path d="M350.4 160.2v9.4M350.5 168.5l-2.7 .1M351.1 160.2v9.4M351.1 165.7l1 .1M351.1 169.1l.5 .4M352.1 160.2v9.4M352.8 160.2v9.4M352.8 165.8l1 .1M353.8 160.2v9.4M354.4 160.2v9.4M354.4 165.9l1.1 .1M355.5 160.2v9.4"/>
<path d="M356 177.8h-16v10h17.7M356 177.8h2.7M356 178.8h3.1v-1h-.4v1M356 177.8v2h3.4v-2M356 178.5h2.4M356 179.5h3.4M356.1 160.2v9.4M356.1 166l1 .1M357.1 160.2v9.4M357.7 178.5v.3M357.7 179.5v8.3M357.8 160.2v9.4"/>
<path d="M357.8 166.1l1 .1M358.4 177.8v.7h.3M358.8 160.2v9.4M359.1 177.8h.3M359.4 177.8h13.1M359.5 160.2v9.4M359.5 166.2l.9 .1M360.4 160.2v9.4M361.1 160.2v9.4M361.1 166.3l1 .1M361.9 169.5h.1M362.1 160.2v9.4"/>
<path d="M362.1 175.8h10.4v2M362.1 175.8v2M362.1 169.2l-.2 .3M362.8 160.2v9.4M362.8 166.4l1 .1M363.5 166.5l-.7 1.6M363.8 160.2v9.4M364.3 175.8v2M364.4 163.7v5.9M364.4 166.5l1 .1M364.6 166.5l.9 .6M364.9 164l1.8 1.1h4.2l1.1-1"/>
<path d="M365.4 164.4v5.2M365.7 175.8v2M366.1 164.8v4.8M366.1 166.6l.5 .1M366.1 167.7l.5 .5M366.4 162.5l-1.5 1.5-.5-.3M366.7 165.1l-.3 9.4M367.5 174.5h-1.1v1.3M367.6 175.8l-.1-1.3 .7 1.3M368.1 173.8h5v4M368.1 165.1v10.3M369 171.7h.4v2.1"/>
<path d="M369 171.7l.1 .5 .3-.5M369 171.7v2.1M369.1 175.8v2M369.5 165.1v2.4l.4 .3M369.8 167.8h7.1M370.1 167.8v6M371.3 177.8v10M372.1 173.8v2M372.3 177.8v10M372.5 177.8h1.9v10h-2.1M377.2 164.1h.2M377.2 160.8h.2"/>
<path d="M377.4 162.5h2.1v-2.4h-2.1v4.7h2.1v-2.3M379.5 161.4l1.3 .7v.7l-1.3 .8M132 187.8h.1M132.1 187.8h.4M132.5 187.8h20.6M153.9 187.8v.7h-5.2M160 189.8h5.3v4.7h-5.3zM340.1 189.8h.2v4.7h-.2M340.3 192.6h3.2v1.1h-3.2M340.3 191h3.2v1h-3.2M357.7 187.8h13.6M371.3 187.8h1"/>
<circle cx="158.8" cy="57.1" r="1.01"/>
<circle cx="331.7" cy="47.5" r="2.68"/>
<circle cx="331.7" cy="47.5" r="2"/>
<circle cx="361.7" cy="47.5" r="2.68"/>
<circle cx="361.7" cy="47.5" r="2"/>
<circle cx="158.8" cy="65.4" r="7.5"/>
<circle cx="158.8" cy="65.5" r=".33"/>
<circle cx="158.8" cy="65.5" r=".14"/>
<circle cx="158.8" cy="69.5" r="1.01"/>
<circle cx="158.8" cy="65.5" r="1.11"/>
<circle cx="332.2" cy="62.4" r="1.09"/>
<circle cx="332.2" cy="62.4" r="1.7"/>
<circle cx="332.2" cy="62.4" r="1.17"/>
<circle cx="160.9" cy="96.2" r=".5"/>
<circle cx="160.9" cy="94.5" r=".5"/>
<circle cx="162.5" cy="96.2" r=".5"/>
<circle cx="162.5" cy="94.5" r=".5"/>
<circle cx="159.8" cy="154.1" r="1.01"/>
<circle cx="330.8" cy="143.8" r="2.68"/>
<circle cx="330.8" cy="143.8" r="2"/>
<circle cx="331.3" cy="159.4" r="1.09"/>
<circle cx="331.3" cy="159.4" r="1.7"/>
<circle cx="331.3" cy="159.4" r="1.17"/>
<circle cx="360.8" cy="143.8" r="2.68"/>
<circle cx="360.8" cy="143.8" r="2"/>
<circle cx="368.6" cy="154.1" r="1.94"/>
<circle cx="159.8" cy="162.5" r=".33"/>
<circle cx="159.8" cy="162.5" r=".14"/>
<circle cx="159.8" cy="166.5" r="1.01"/>
<circle cx="159.8" cy="162.5" r="1.11"/>
<circle cx="159.8" cy="162.5" r="7.5"/>
<circle cx="373.3" cy="166.5" r="1.03"/>
<circle cx="161.8" cy="191.5" r=".5"/>
<circle cx="161.8" cy="193.1" r=".5"/>
<circle cx="163.5" cy="191.5" r=".5"/>
<circle cx="163.5" cy="193.1" r=".5"/>
</g>
<g fill="#000">
<circle cx="347.9" cy="45.1" r=".25"/>
<circle cx="355.9" cy="43.7" r=".25"/>
<circle cx="324.4" cy="64.9" r=".25"/>
<circle cx="324.4" cy="66" r=".25"/>
<circle cx="324.5" cy="66" r=".25"/>
<circle cx="324.5" cy="64.9" r=".25"/>
<circle cx="324.6" cy="60.8" r=".25"/>
<circle cx="324.6" cy="64.9" r=".25"/>
<circle cx="324.6" cy="66" r=".25"/>
<circle cx="324.7" cy="64.9" r=".25"/>
<circle cx="324.7" cy="66" r=".25"/>
<circle cx="324.8" cy="66" r=".25"/>
<circle cx="324.8" cy="64.9" r=".25"/>
<circle cx="324.9" cy="64.9" r=".25"/>
<circle cx="324.9" cy="66" r=".25"/>
<circle cx="325.1" cy="66" r=".25"/>
<circle cx="325.1" cy="64.9" r=".25"/>
<circle cx="325.3" cy="64.9" r=".25"/>
<circle cx="325.3" cy="66" r=".25"/>
<circle cx="325.4" cy="64.9" r=".25"/>
<circle cx="325.4" cy="66" r=".25"/>
<circle cx="325.6" cy="66" r=".25"/>
<circle cx="325.6" cy="64.9" r=".25"/>
<circle cx="325.7" cy="64.9" r=".25"/>
<circle cx="325.7" cy="66" r=".25"/>
<circle cx="325.8" cy="64.9" r=".25"/>
<circle cx="325.8" cy="66" r=".25"/>
<circle cx="325.9" cy="64.9" r=".25"/>
<circle cx="325.9" cy="66" r=".25"/>
<circle cx="326.2" cy="66" r=".25"/>
<circle cx="326.2" cy="64.9" r=".25"/>
<circle cx="326.3" cy="64.9" r=".25"/>
<circle cx="326.3" cy="66" r=".25"/>
<circle cx="326.5" cy="66" r=".25"/>
<circle cx="326.5" cy="64.9" r=".25"/>
<circle cx="326.6" cy="64.9" r=".25"/>
<circle cx="326.6" cy="66" r=".25"/>
<circle cx="326.8" cy="64.9" r=".25"/>
<circle cx="326.8" cy="66" r=".25"/>
<circle cx="326.9" cy="66" r=".25"/>
<circle cx="326.9" cy="64.9" r=".25"/>
<circle cx="327" cy="64.9" r=".25"/>
<circle cx="327" cy="66" r=".25"/>
<circle cx="327.2" cy="64.9" r=".25"/>
<circle cx="327.3" cy="64.9" r=".25"/>
<circle cx="327.5" cy="64.9" r=".25"/>
<circle cx="327.6" cy="64.9" r=".25"/>
<circle cx="341.2" cy="65.9" r=".25"/>
<circle cx="323.6" cy="157.8" r=".25"/>
<circle cx="347" cy="141.5" r=".25"/>
<circle cx="355" cy="140" r=".25"/>
<circle cx="323.4" cy="163" r=".25"/>
<circle cx="323.4" cy="162" r=".25"/>
<circle cx="323.5" cy="163" r=".25"/>
<circle cx="323.6" cy="163" r=".25"/>
<circle cx="323.7" cy="163" r=".25"/>
<circle cx="323.8" cy="163" r=".25"/>
<circle cx="323.9" cy="163" r=".25"/>
<circle cx="324" cy="163" r=".25"/>
<circle cx="324.1" cy="163" r=".25"/>
<circle cx="324.2" cy="163" r=".25"/>
<circle cx="324.4" cy="163" r=".25"/>
<circle cx="324.5" cy="163" r=".25"/>
<circle cx="324.6" cy="163" r=".25"/>
<circle cx="324.7" cy="163" r=".25"/>
<circle cx="324.9" cy="163" r=".25"/>
<circle cx="325" cy="163" r=".25"/>
<circle cx="325.2" cy="163" r=".25"/>
<circle cx="325.3" cy="163" r=".25"/>
<circle cx="325.4" cy="163" r=".25"/>
<circle cx="325.5" cy="163" r=".25"/>
<circle cx="325.6" cy="163" r=".25"/>
<circle cx="325.7" cy="163" r=".25"/>
<circle cx="325.9" cy="163" r=".25"/>
<circle cx="326" cy="163" r=".25"/>
<circle cx="340.1" cy="162.9" r=".25"/>
<circle cx="340.3" cy="162.9" r=".25"/>
</g>
<!-- layer: Border -->
<g fill="none" stroke="#000" stroke-width=".3">
<path d="M15 .1h-15v15M20 10.1h390v276.9h-390zM65 5.1v5M115 5.1v5M165 5.1v5M215 5.1v10M265 5.1v5M315 5.1v5M365 5.1v5M405 .1h15v15M15 52.9h5M410 52.9h5"/>
<path d="M15 100.7h5M410 100.7h5M15 148.6h10M405 148.6h10M15 196.4h5M410 196.4h5M15 244.2h5M410 244.2h5M0 282.1v14.9h15M65 287v5M115 287v5M165 287v5"/>
<path d="M215 282.1v9.9M265 287v5M315 287v5M365 287v5M420 282.1v14.9h-15"/>
</g>
<!-- layer: TitleBlock -->
<path d="M230 240.1h180v46.9h-180zM230 250h180M254 240.1v9.9M288 240.1v46.9M349 240.1v46.9M288 260.1h122M349 277.1h61M359 277.1v9.9M395 277.1v9.9" fill="none" stroke="#000" stroke-width=".36"/>
<!-- layer: Center Lines -->
<g fill="none" stroke="#000" stroke-width=".3">
<path d="M32.7 47.5h11M45.5 47.5h1.7M49 47.5h10.8M61.5 47.5h1.8M65.1 47.5h10.7M77.6 47.5h1.8M81.2 47.5h10.7M93.7 47.5h1.8M97.3 47.5h10.7M109.7 47.5h1.8M113.3 47.5h10.7M125.8 47.5h1.8"/>
<path d="M129.4 47.5h10.7M141.9 47.5h1.8M145.5 47.5h10.7M158 47.5h1.8M161.5 47.5h10.8M174.1 47.5h1.7M177.6 47.5h10.7M190.1 47.5h1.8M193.7 47.5h10.7M206.2 47.5h1.8M209.8 47.5h10.7M222.3 47.5h1.7"/>
<path d="M225.8 47.5h10.8M238.3 47.5h1.8M241.9 47.5h10.7M254.4 47.5h1.8M258 47.5h10.7M270.5 47.5h1.8M274.1 47.5h10.9M326.2 47.5h2.8M330.8 47.5h1.8M331.7 42v2.8M331.7 46.6v1.8M331.7 50.2v2.8"/>
<path d="M334.4 47.5h2.8M356.2 47.5h2.8M360.8 47.5h1.8M361.7 42v2.8M361.7 46.6v1.8M361.7 50.2v2.8M364.4 47.5h2.8M142.6 62.8h1.8M143.5 61.9v1.8M330.8 138.3v2.8M360.8 138.3v2.8M33.7 143.8h11"/>
<path d="M46.4 143.8h1.8M50 143.8h10.7M62.5 143.8h1.8M66.1 143.8h10.7M78.6 143.8h1.8M82.2 143.8h10.7M94.7 143.8h1.8M98.2 143.8h10.7M110.7 143.8h1.8M114.3 143.8h10.7M126.8 143.8h1.8M130.4 143.8h10.7"/>
<path d="M142.9 143.8h1.8M143.6 159.8h1.8M144.5 158.9v1.8M146.5 143.8h10.7M159 143.8h1.7M162.5 143.8h10.7M175 143.8h1.8M178.6 143.8h10.7M191.1 143.8h1.8M194.7 143.8h10.7M207.2 143.8h1.8M210.8 143.8h10.7"/>
<path d="M223.2 143.8h1.8M226.8 143.8h10.7M239.3 143.8h1.8M242.9 143.8h10.7M255.4 143.8h1.8M259 143.8h10.7M271.5 143.8h1.8M275 143.8h11M325.3 143.8h2.8M329.9 143.8h1.8M330.8 142.9v1.8M330.8 146.5v2.8"/>
<path d="M333.5 143.8h2.8M355.3 143.8h2.8M359.9 143.8h1.8M360.8 142.9v1.8M360.8 146.5v2.8M363.5 143.8h2.8"/>
</g>
<!-- layer: Dimensions -->
<g fill="none" stroke="#000" stroke-width=".3">
<path d="M331.7 31.3v14.2M335.2 33.3h23M361.7 31.3v14.2M365.2 33.3h13M381.7 31.3v32.5M103.9 55.8v3.5M115.7 47.5h.7M117.7 51v8.3M101.9 62.8h39.6M101.9 65.5h54.9M103.9 62.8v2.7M103.9 69v12.2"/>
<path d="M143.5 64.8v44.8M158.8 67.5v42.1M147 107.6h8.3M330.8 122.9v18.9M334.3 124.9h23M360.8 122.9v18.9M364.3 124.9h13M380.8 122.9v37.3M96.9 159.8h45.6M98.9 152.8v3.5M98.9 159.8v2.7M114.9 147.3v9"/>
<path d="M96.9 162.5h60.9M98.9 166v12.2M144.5 161.8v47.1M159.8 164.5v44.4M148 206.9h8.3"/>
</g>
<g fill="#000" stroke="#000" stroke-width=".3">
<path d="M331.7 33.3l3.5-.5v1.1zM358.2 32.8l3.5 .5-3.5 .6zM361.7 33.3l3.5-.5v1.1zM378.2 32.8l3.5 .5-3.5 .6zM103.3 59.3h1.1l-.5 3.5zM117.7 47.5l.6 3.5h-1.2zM117.1 59.3h1.2l-.6 3.5zM103.9 65.5l.5 3.5h-1.1zM143.5 107.6l3.5-.6v1.2zM155.3 107l3.5 .6-3.5 .6zM330.8 124.9l3.5-.6v1.2zM357.3 124.3l3.5 .6-3.5 .6z"/>
<path d="M360.8 124.9l3.5-.6v1.2zM377.3 124.3l3.5 .6-3.5 .6zM98.3 156.3h1.2l-.6 3.5zM114.9 143.8l.6 3.5h-1.2zM114.3 156.3h1.2l-.6 3.5zM98.9 162.5l.6 3.5h-1.2zM144.5 206.9l3.5-.6v1.2zM156.3 206.3l3.5 .6-3.5 .6z"/>
</g>
<!-- layer: BOM -->
<path d="M27.4 266.6h175v15.3h-175zM27.4 274.3h175M62.4 266.6v15.3M97.4 266.6v15.3M132.4 266.6v15.3M167.4 266.6v15.3" fill="none" stroke="#000" stroke-width=".3"/>
<g font-size="7">
<text x="289" y="270.6">Bear extruder and X axis</text>
<text x="289" y="278.1">Pinda and nozzle position</text>
<text x="289" y="285.5">dev version</text>
</g>
<g font-size="4.9">
<text x="344" y="31.8">45</text>
<text x="370.1" y="31.8">A</text>
<text x="36" y="37">Bear extruder and X Axis MK2.5 and MK2.5S:</text>
<text x="116.2" y="57.8" transform="rotate(-90 116.2 57.8)">23</text>
<text x="102.4" y="79.8" transform="rotate(-90 102.4 79.8)">4 *</text>
<text x="148.1" y="106.1">23</text>
<text x="343.1" y="123.4">45</text>
<text x="369.1" y="123.4">A</text>
<text x="35.7" y="132">Bear Bear extruder and X axis MK3 and MK3S :</text>
<text x="113.4" y="154.5" transform="rotate(-90 113.4 154.5)">24</text>
<text x="97.4" y="176.8" transform="rotate(-90 97.4 176.8)">4 *</text>
<text x="149.5" y="205.4">23</text>
<text x="28.9" y="241.6">Unit : mm</text>
<text x="289" y="248.5">Grégoire Saunier 30.03.2019</text>
<text x="29.2" y="253.2">* : this dimension is at 5mm on stock Prusa extruder. It does not change anything to XYZ</text>
<text x="29.1" y="259.1">calibration, it will only print with 1mm offset (there is plenty of margin).</text>
<text x="66.9" y="271.6">Bear MK2.5</text>
<text x="100.3" y="271.6">Bear MK2.5S</text>
<text x="138.9" y="271.6">Bear MK3</text>
<text x="172.3" y="271.6">Bear MK3S</text>
<text x="43.2" y="279.3">A</text>
<text x="77.5" y="279.3">31</text>
<text x="112.2" y="279.3">30</text>
<text x="147.5" y="279.3">31</text>
<text x="182.2" y="279.3">30</text>
<text x="360" y="285.5">30.03.2019</text>
<text x="399.1" y="285.7">1/1</text>
</g>
<g font-size="3.5">
<text x="39" y="8.8">1</text>
<text x="89" y="8.8">2</text>
<text x="139" y="8.8">3</text>
<text x="189" y="8.8">4</text>
<text x="239" y="8.8">5</text>
<text x="289" y="8.8">6</text>
<text x="339" y="8.8">7</text>
<text x="389" y="8.8">8</text>
<text x="16.3" y="30.2">A</text>
<text x="411.3" y="30.2">A</text>
<text x="16.3" y="78">B</text>
<text x="411.3" y="78">B</text>
<text x="16.2" y="125.9">C</text>
<text x="411.2" y="125.9">C</text>
<text x="16.2" y="173.7">D</text>
<text x="411.2" y="173.7">D</text>
<text x="16.3" y="221.6">E</text>
<text x="411.3" y="221.6">E</text>
<text x="16.4" y="269.4">F</text>
<text x="411.4" y="269.4">F</text>
<text x="39" y="290.8">1</text>
<text x="89" y="290.8">2</text>
<text x="139" y="290.8">3</text>
<text x="189" y="290.8">4</text>
<text x="239" y="290.8">5</text>
<text x="289" y="290.8">6</text>
<text x="339" y="290.8">7</text>
<text x="389" y="290.8">8</text>
</g>
<g font-size="2.5">
<text x="231" y="242.9">Dept.</text>
<text x="255" y="242.9">Technical reference</text>
<text x="289" y="242.9">Created by</text>
<text x="350" y="242.9">Approved by</text>
<text x="289" y="252.8">Document type</text>
<text x="350" y="252.8">Document status</text>
<text x="289" y="262.9">Title</text>
<text x="350" y="262.9">DWG No.</text>
<text x="350" y="279.9">Rev.</text>
<text x="360" y="279.9">Date of issue</text>
<text x="396" y="279.9">Sheet</text>
</g>
</svg>
